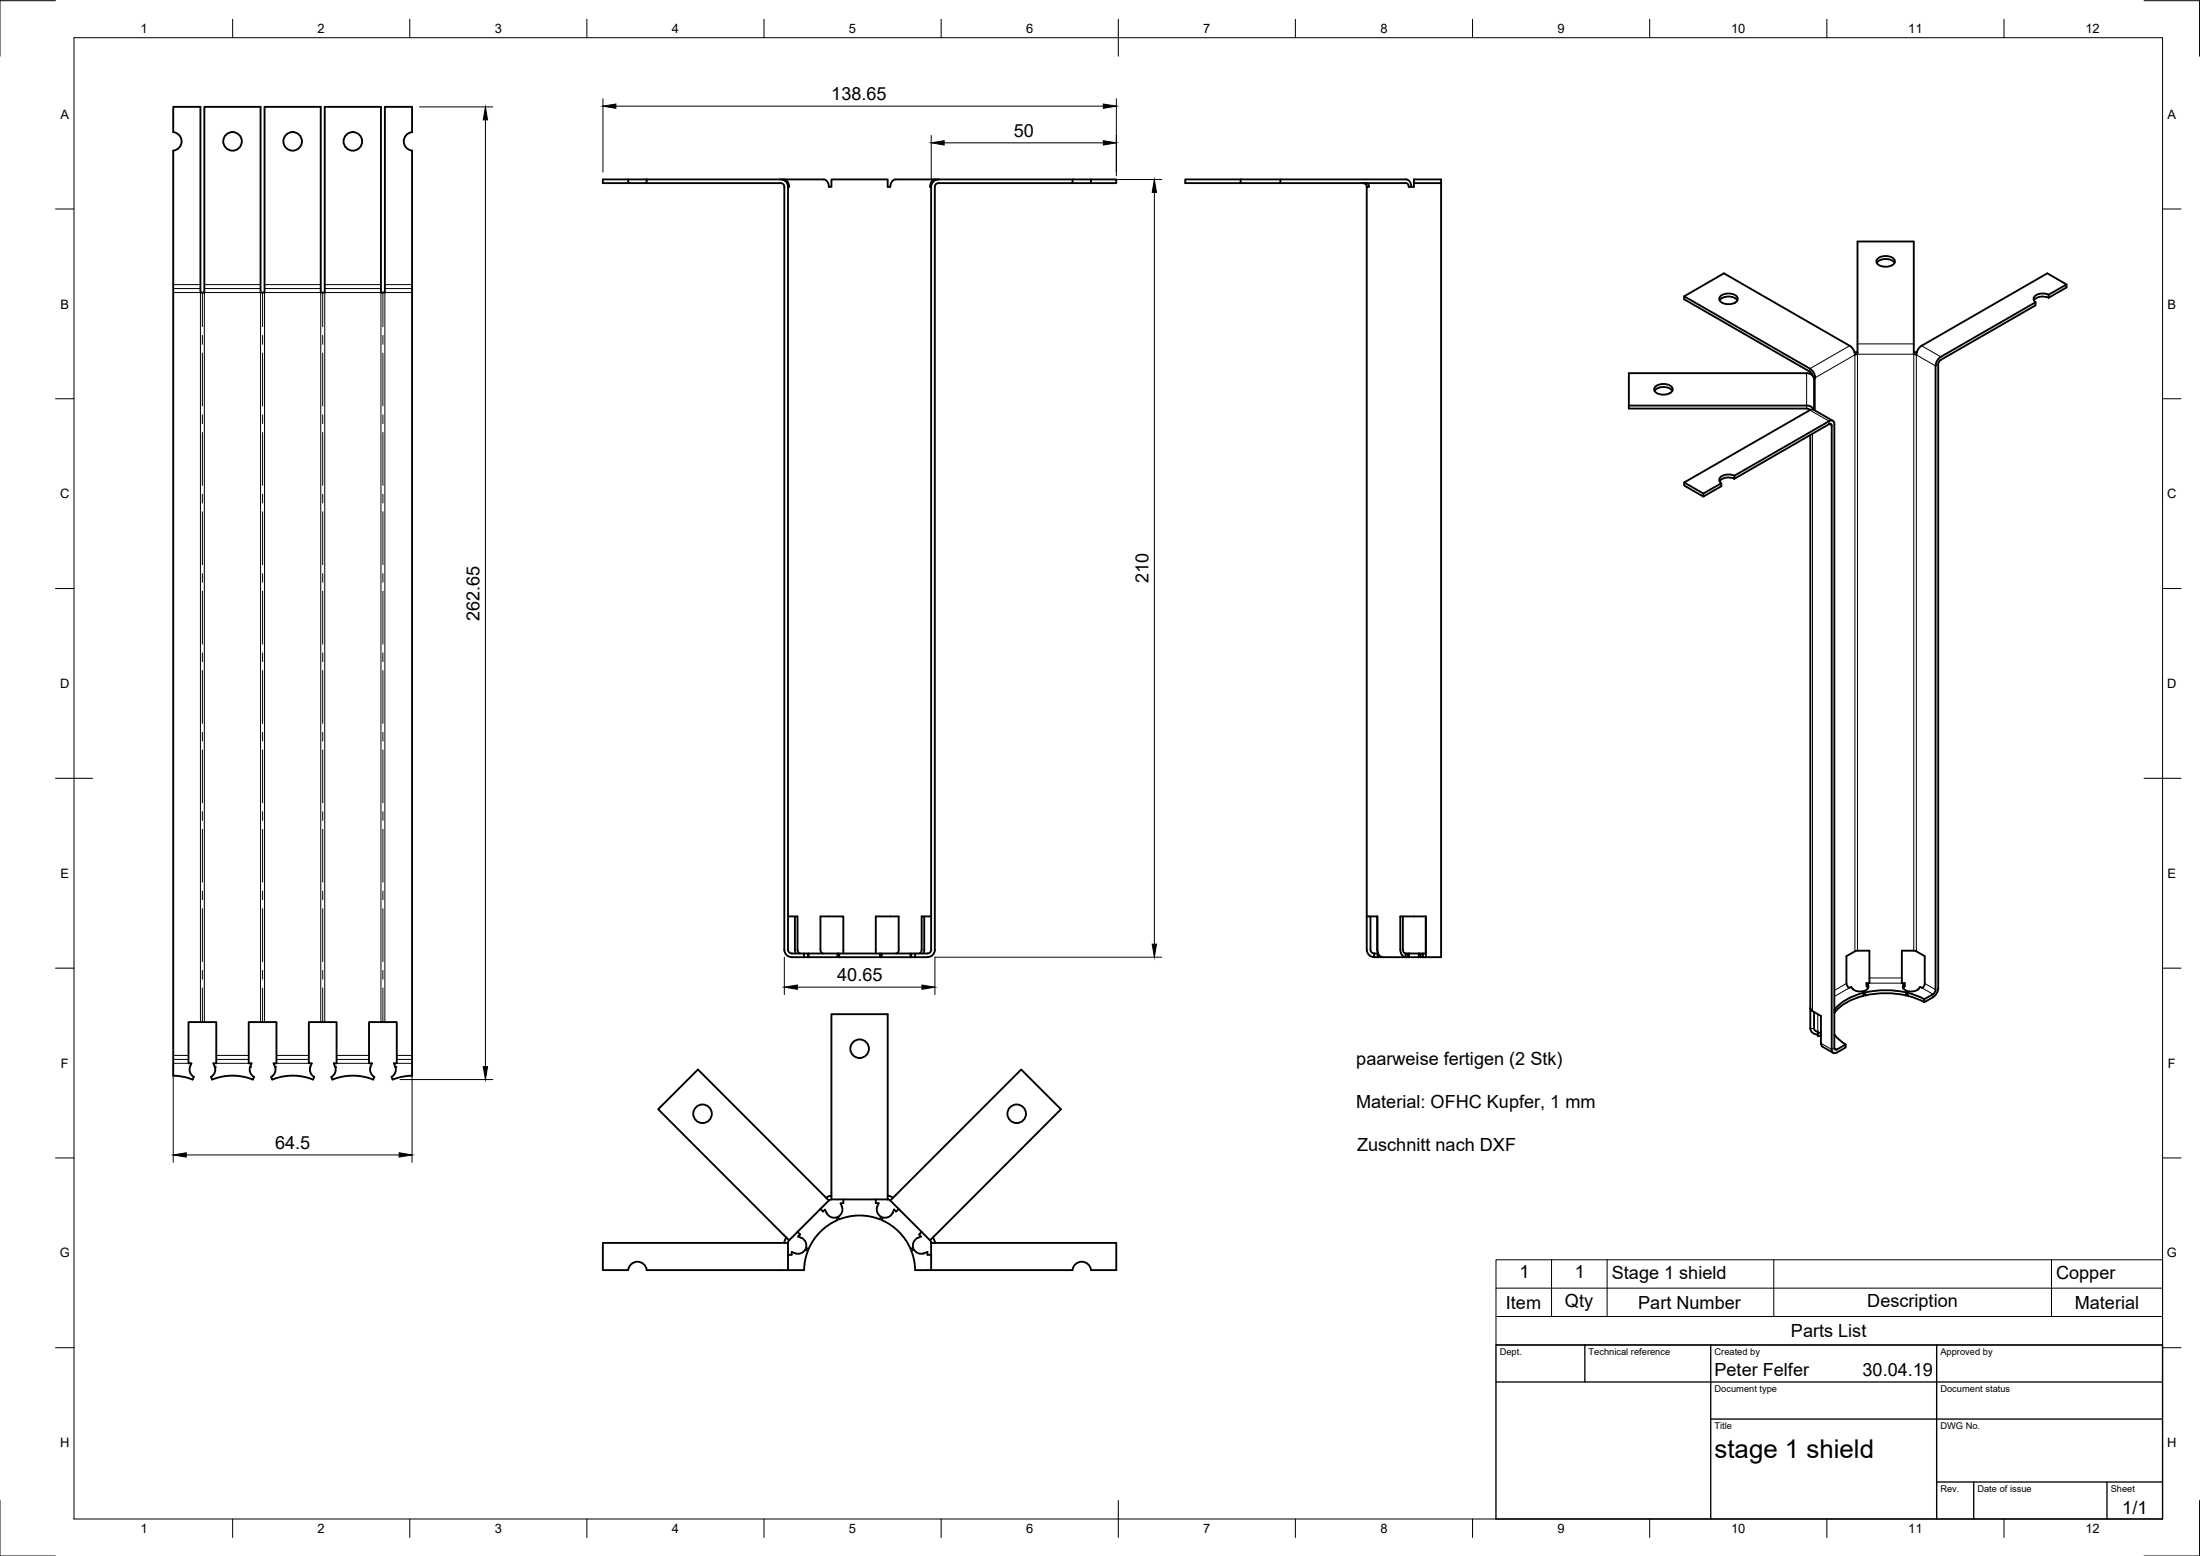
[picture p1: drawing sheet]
<svg xmlns="http://www.w3.org/2000/svg" width="594mm" height="420mm" viewBox="0 0 594 420" stroke-linecap="round" stroke-linejoin="round" font-family="sans-serif">
<!-- layer: Visible -->
<g fill="none" stroke="#000" stroke-width=".51">
<path d="M169.6 48.5h-6.8v.9h6.8M174.6 49.4h36.2a1.01 1.01 0 0 1 1 1.1M174.6 48.5h-5v.9h5v-.9h36.2M210.8 48.5h11.6M210.8 48.5a2 2 0 0 1 2 2M211.7 48.5a1.79 1.79 0 0 1 1.4 2h-.3M211.8 50.5v205.9a2 2 0 0 0 2 2M212.8 50.5v205.9a1.04 1.04 0 0 0 1 1.1h3.3v1h-3.3M222.4 48.5a1.79 1.79 0 0 1 1.4 2h.7v-2h15.2v2h.7l.1-.6a1.65 1.65 0 0 1 1.3-1.4h11.6M251.4 50.5l.1 205.9a1.01 1.01 0 0 1-1 1.1h-4.4v1M252.6 48.5a1.82 1.82 0 0 0-1.5 2h.3M253.4 48.5h36.2v.9h-36.2a1.01 1.01 0 0 0-1 1.1v206"/>
<path d="M253.4 48.5a2 2 0 0 0-2 2M289.6 48.5h5v.9h-5M294.6 48.5h6.8v.9h-6.8M335 49.4h44.7a.87 .87 0 0 1 .7 1.1h1.4v-1.1M335 48.5h-14.9v.9h14.9M335 48.5h10.7M335 48.5v.9M345.7 49.4v-.9h34a1.78 1.78 0 0 1 1.4 2M368.1 49.4a1.01 1.01 0 0 1 1 1.1M369 49.4a.87 .87 0 0 1 .7 1.1h-.6v197M381.8 48.5h7.3v.9h-7.3zM389.1 49.4v209.1h-4.9"/>
<path d="M464.6 80a3.4 3.4 0 0 1 4.6 .3 1.57 1.57 0 0 1-1.8 1.8h-.6a2.21 2.21 0 0 1-2.6-1.4zM506.8 71a3.3 3.3 0 0 1 4.8 0M507 69.9a3.4 3.4 0 0 1 4.6 .3 1.57 1.57 0 0 1-1.8 1.8h-.6a2.21 2.21 0 0 1-2.5-1.4zM553.2 79.6l4.8-2.8v.8l-4.8 2.8zM553.2 79.6a3.4 3.4 0 0 0-4 .7 1.02 1.02 0 0 0 .5 1.3M558 76.8l-5.1-3-34 19.6M454.8 80l33.9 19.5M464.4 81.1a3.3 3.3 0 0 1 4.8 0M488.7 99.5l1 1.1 .5 1.4M501.6 95.1l-.8 .1M516.8 95.1l.8 .1M518.9 93.4l-1 1-.4 1.4-.7-.2v-30.4h-15.2v30.5l-.7 .1-.4-1.4-1-1-34-19.6-10.7 6.2v.8l33.9 19.6"/>
<path d="M522.7 98.8v168.4M523.4 98.4l.2-.7 .5-.5 25.6-14.8v-.8l-25.6 14.7-1 1.1-.4 1.4M523.4 98.4v168.4l-.4 1.4-1 1.1M553.2 80.4a3.4 3.4 0 0 0-4 .7M439.8 109.5h48M446.8 105.5a3.3 3.3 0 0 1 4.8 0M447 104.4a3.4 3.4 0 0 1 4.6 .4 1.57 1.57 0 0 1-1.8 1.7l-.6 .1a2.21 2.21 0 0 1-2.5-1.5zM487.8 100.8h-48v9.5h48M487.9 110.3l.8 .4M487.9 109.5a2.04 2.04 0 0 1 1.9 1.1l-.5-.1-.5 .2M487.9 100.8a1.85 1.85 0 0 1 2 1.6M488.7 110.7l-33.9 19.6 5.2 3 4.8-2.8"/>
<path d="M488.7 100.3l.7 1.1M488.8 117.5v160.2M489.7 101.7l.5 .3M489.7 110.6l5.2 3M489.9 102.4v8.3M490.2 102l-.3 .4M493.9 113.7l-25.6 14.8v.8l25.6-14.8M493.9 114.5h.5l.2 .5v168.4a.86 .86 0 0 0 .4 .9 .86 .86 0 0 0 1-.1l2.4-1.3v-.9l-2.3 1.4-.3 .1-.4-.2-.1-168.7M493.9 113.7a.86 .86 0 0 1 1-.1 .86 .86 0 0 1 .4 .9M454.8 130.3v.8l5.2 3 4.8-2.8v-.8M460 133.3v.8M468.3 128.4a3.4 3.4 0 0 0-3.9 .8 1.02 1.02 0 0 0 .4 1.3"/>
<path d="M468.3 129.3a3.4 3.4 0 0 0-3.9 .7M212.8 247.5h2.5v9a.93 .93 0 0 0 .8 1M214.7 247.5v8.9l.2 1M217.1 257.5h1.1v1M218.2 257.5h7.9v1h-7.7M218.4 257.5v1h-1.3M222.3 257.5a.89 .89 0 0 1-.7-1v-9h6.1v10M226.6 257.5h-.3v1h11.6v-1h-.3v1M237.6 257.5h-11v1M242 257.5a.86 .86 0 0 0 .7-1v-9h-6.2v10M245.9 257.5h-7.8v1h8M246.1 257.5h-.2v1"/>
<path d="M247.1 257.5v1h-1M247.1 258.5h3.3M249.6 247.5v8.9l-.2 1M251.4 247.5h-2.5v9a.89 .89 0 0 1-.7 1M252.5 256.4a2 2 0 0 1-2 2M369.1 247.5h2.8v9M369.1 247.5v8.9a2 2 0 0 0 2 2M370.1 247.5v8.9a1.01 1.01 0 0 0 1 1.1M371.1 257.5v1h1.7M371.1 257.5h1M372 257.5v1M372.1 257.4l-.2-1 .1 .6a1.65 1.65 0 0 0 1.3 1.4"/>
<path d="M372.8 258.5h7.3M372.8 258.3v.2M378.8 247.5v9M378.8 256.4a.9 .9 0 0 0 .8 1.1M379.5 257.5h.6M379.5 257.5v1M380.5 257.5v1zM380.5 257.5h2.6M380.5 257.5h-.4v1h3v-1M383.1 257.5h.3v1h-.3M384.2 257.5h-.6v1h.6M384.2 257.5v1"/>
<path d="M385 247.5h-6.9l.1 9.5a1.65 1.65 0 0 0 1.4 1.4M385 247.5v10h-.8M385 247.5v11M517.5 256.9l2.2 1.3v7.4M517.5 256.9l-.7-.2h-3.2v8.8h.7M488.9 272.2l.3 .7 2.5 1.4 .1 8 3.2 2M488.9 277.7a1.85 1.85 0 0 0 2 1.7M489.9 273.3v4.4a.93 .93 0 0 0 1 .8v.5M491.7 278.8l-.8 .2v.8l.8-.2M495.3 279.5l1.4 1.3 1.7 1.2M495.3 272.6h.1M495.3 273.4h.1"/>
<path d="M495.4 272.6v.8M498.6 265.5l.2 .7 .5 .6M499.3 266.8l.6-.3a2.73 2.73 0 0 0 3 1.2l.3 .4v.8M500.3 267h.1M503.2 268.1a13.9 13.9 0 0 0-7.8 4.5M503.2 268.9a13.9 13.9 0 0 0-7.8 4.5M503.4 267.6l.3 .4M503.4 267.6v.8l.3 .4v-.8M503.7 268a25.4 25.4 0 0 1 11 0M503.7 268.8a25.4 25.4 0 0 1 11 0M504 265.5h.8v-8.8h-3.2l-.7 .2-2.3 1.3v7.4M504 265.5v.8l.4 .5"/>
<path d="M504 265.5l.4 .5M504.4 266v.8M504.4 266.8v.1M504.4 266a1.11 1.11 0 0 1-1 1.6M504.4 266h.1M513.9 266.8v.1M513.9 266a1.11 1.11 0 0 0 1.1 1.6M513.9 266l.4-.5v.8l-.4 .5M513.9 266v.8M514 266h.1M515 267.6v.8l-.3 .4v-.8zM515.2 268.1v.8"/>
<path d="M515.2 268.9l2.6 .9 1.8 .8M515.2 268.1l2.6 .9 1.8 .8M518.1 267l-1.1 .6-1.6 .1-.2 .4M518.1 267h.1M519.6 269.8v.8M519.8 265.5l-.5 1-.2 .3-.6-.3-.4 .5M522 269.3l-2.4 1.3M522 268.5l-2.4 1.3M522.7 267.2l-.2 .7-.5 .5M51.3 288.1l.4-1h-.8v-11.1h7.5v11.1h-.8l.4 1M51.3 288.1a2.25 2.25 0 0 0 1 2.7M52.3 290.8l-.3 .7-2-.6-3.2-.4v-249.8a2.5 2.5 0 0 0 2.2-2.5 2.5 2.5 0 0 0-2.2-2.5v-6.8h7.3v50.1h1.1v-50.1h15.2v50.1h1v-50.1h15.2v50.1h1.1v-50.1h15.2v50.1h1v-50.1h7.4v6.8a2.5 2.5 0 0 0-2.3 2.5 2.5 2.5 0 0 0 2.3 2.5v249.8l-3.2 .4-2.1 .6-.3-.7"/>
<path d="M57 290.8l.3 .7a14.8 14.8 0 0 1 11 0l.3-.7M58 288.1a2.25 2.25 0 0 1-1 2.7M67.5 288.1a2.25 2.25 0 0 0 1.1 2.7M67.5 288.1l.4-1h-.7v-11.1h7.5v11.1h-.8l.4 1M73.2 290.8l.3 .7a14.9 14.9 0 0 1 11 0l.3-.7M74.3 288.1a2.25 2.25 0 0 1-1.1 2.7M83.8 288.1l.4-1h-.8v-11.1h7.5v11.1h-.8l.4 1M83.8 288.1a2.25 2.25 0 0 0 1 2.7M89.5 290.8l.3 .7a14.8 14.8 0 0 1 11 0l.3-.7M90.5 288.1a2.25 2.25 0 0 1-1 2.7M100 288.1l.4-1h-.7v-11.1h7.4v11.1h-.7l.4 1M100 288.1a2.25 2.25 0 0 0 1.1 2.7"/>
<path d="M106.8 288.1a2.25 2.25 0 0 1-1.1 2.7M275.8 288.8l10.7 10.7-35.4 35.4-10.7-10.7zM212.4 334.2l-.5 .6-.1 .8M212.8 335.6h-50v7.4h6.8a2.51 2.51 0 0 1 2.5-2.3 2.51 2.51 0 0 1 2.5 2.3M212.8 335.6v7.4M213.1 334.9l-.3 .7M214.8 338.4a2.23 2.23 0 0 0 2.6-1l.8 .3-.7 2.2-.4 3.1h-4.3M214.8 338.5l-1-.4v.7h-1M214.8 338.4v.1M215.3 332.6l.8 .7-.6 .6 1 .4M216.5 334.3a2.25 2.25 0 0 1 1.2 2.6l.7 .3M216.5 334.3h.1"/>
<path d="M221.6 326.5l.6 .7 .6-.6 .4 1M223.2 327.6h.1M223.2 327.6a2.25 2.25 0 0 0 2.7 1.1M223.8 324.2l-35.3-35.4-10.8 10.7 35.4 35.4M223.8 324.2l-10.7 10.7M224.5 323.9v-50h15.2v50M224.5 323.9h15.2M224.5 322.9l-.7 .1-.7 .5M224.5 323.9l-.7 .3M225.8 328.7l.4 .7a15 15 0 0 0-7.8 7.8M227.4 325.8h.1M227.4 325.8a2.25 2.25 0 0 1-1.1 2.7"/>
<path d="M227.7 323.9v1h-.8l.5 .9M236.5 323.9v1h.8l-.4 .9M236.9 325.8a2.25 2.25 0 0 0 1 2.7l-.3 .7a15 15 0 0 0-11 .1l-.3-.8M236.9 325.8h.1M239.7 323.9l.7 .3M239.7 322.9l.8 .1 .6 .5M241 327.6a2.25 2.25 0 0 1-2.6 1.1l-.3 .7a15 15 0 0 1 7.8 7.8M241 327.6h.1M242.7 326.5l-.7 .7-.6-.6-.4 1M246.6 337l-.7 .2M247.8 334.3h.1M247.8 334.3a2.25 2.25 0 0 0-1.2 2.6"/>
<path d="M248.9 332.6l-.7 .7 .5 .6-.9 .4M249.5 338.5l.9-.4v.7h1M249.5 338.4v.1M249.5 338.4a2.27 2.27 0 0 1-2.7-1l-.7 .3 .7 2.2 .3 3.1h4.3M251.2 334.9l.3 .7M251.4 335.6h50v7.4h-6.8a2.5 2.5 0 0 0-2.5-2.3 2.5 2.5 0 0 0-2.5 2.3h-38.2M251.4 335.6v7.4M251.9 334.2l.4 .6 .2 .8M174.6 343h38.2"/>
<circle cx="62.8" cy="38.2" r="2.51"/>
<circle cx="79" cy="38.2" r="2.51"/>
<circle cx="95.3" cy="38.2" r="2.51"/>
<circle cx="232.1" cy="283.2" r="2.51"/>
<circle cx="189.7" cy="300.7" r="2.51"/>
<circle cx="274.5" cy="300.7" r="2.51"/>
</g>
<!-- layer: Visible Narrow -->
<g fill="none" stroke="#000" stroke-width=".27">
<path d="M46.8 79h7.3v197M46.8 76.9h7.3M55.2 76.9h15.2M71.4 76.9h15.2M87.7 76.9h15.2M103.9 76.9h7.4M111.3 79h-7.4v197M499.5 93.4l-10.8 6.1v.9M501.6 92.9h15.2M518.9 93.4l5.2 3M523.4 98.4l-.7 .4-5.2-3v161.1M487.8 100.8v9.5"/>
<path d="M488.7 110.7l5.2 3v.8l.7 .5M489.4 117.1v155.9M490.2 110.9v-8.9l10.7-6.2v161.1M501.6 256.7v-161h15.2v161M55.2 276v-197h15.2v197M71.4 276v-197h15.2v197M87.7 276v-197h15.2v197M488.8 277.7h1.1M490.9 273.9v4.7M498.6 265.6l-3.3 1.8M499.3 266.8l-4 2.3M504.8 264.1h8.8"/>
<path d="M504.8 265.5h8.8M519 266.8l3 1.7v.8M519.7 265.6l3 1.6M46.8 287.1h4.1M46.8 285h4.1M58.4 287.1h8.8M58.4 285h8.8M74.7 287.1h8.7M74.7 285h8.7M90.9 287.1h8.8M90.9 285h8.8M107.1 287.1h4.2"/>
<path d="M107.1 285h4.2M491.7 281.7l2.9 1.7 .7-.4 .7 .4"/>
</g>
<!-- layer: Visible -->
<g fill="#000">
<circle cx="58" cy="288.1" r=".25"/>
<circle cx="67.5" cy="288.1" r=".25"/>
<circle cx="74.3" cy="288.1" r=".25"/>
<circle cx="90.5" cy="288.1" r=".25"/>
<circle cx="106.8" cy="288.1" r=".25"/>
</g>
<!-- layer: Bend Center -->
<g fill="none" stroke="#000" stroke-width=".27">
<path d="M46.8 77.9h7.3M54.7 79v9.2M55.2 77.9h15.2M70.9 79v9.2M71.4 77.9h15.2M87.1 79v9.2M87.7 77.9h15.2M103.4 79v9.2M103.9 77.9h7.4M54.7 90.6v2.4M54.7 95.3v14.3M70.9 90.6v2.4"/>
<path d="M70.9 95.3v14.3M87.1 90.6v2.4M87.1 95.3v14.3M103.4 90.6v2.4M103.4 95.3v14.3M54.7 112v2.4M54.7 116.8v14.3M70.9 112v2.4M70.9 116.8v14.3M87.1 112v2.4M87.1 116.8v14.3M103.4 112v2.4"/>
<path d="M103.4 116.8v14.3M54.7 133.4v2.4M54.7 138.2v14.3M70.9 133.4v2.4M70.9 138.2v14.3M87.1 133.4v2.4M87.1 138.2v14.3M103.4 133.4v2.4M103.4 138.2v14.3M54.7 154.9v2.3M54.7 159.6v14.3M70.9 154.9v2.3"/>
<path d="M70.9 159.6v14.3M87.1 154.9v2.3M87.1 159.6v14.3M103.4 154.9v2.3M103.4 159.6v14.3M54.7 176.3v2.4M70.9 176.3v2.4M87.1 176.3v2.4M103.4 176.3v2.4M54.7 181.1v14.2M54.7 197.7v2.4M70.9 181.1v14.2"/>
<path d="M70.9 197.7v2.4M87.1 181.1v14.2M87.1 197.7v2.4M103.4 181.1v14.2M103.4 197.7v2.4M54.7 202.5v14.3M54.7 219.2v2.4M70.9 202.5v14.3M70.9 219.2v2.4M87.1 202.5v14.3M87.1 219.2v2.4M103.4 202.5v14.3"/>
<path d="M103.4 219.2v2.4M54.7 223.9v14.3M70.9 223.9v14.3M87.1 223.9v14.3M103.4 223.9v14.3M54.7 240.6v2.4M54.7 245.4v14.3M70.9 240.6v2.4M70.9 245.4v14.3M87.1 240.6v2.4M87.1 245.4v14.3M103.4 240.6v2.4"/>
<path d="M103.4 245.4v14.3M54.7 262v2.4M54.7 266.8v9.2M70.9 262v2.4M70.9 266.8v9.2M87.1 262v2.4M87.1 266.8v9.2M103.4 262v2.4M103.4 266.8v9.2M46.8 286.1h4.1M58.4 286.1h8.8M74.7 286.1h8.7"/>
<path d="M90.9 286.1h8.8M107.1 286.1h4.2"/>
</g>
<!-- layer: Border -->
<g fill="none" stroke="#000" stroke-width=".27">
<path d="M15 .2h-15v15M20 10.2h564v400h-564zM62.8 5.2v5M110.7 5.2v5M158.5 5.2v5M206.3 5.2v5M254.1 5.2v5M302 5.2v10M349.8 5.2v5M397.6 5.2v5M445.5 5.2v5M493.3 5.2v5"/>
<path d="M541.1 5.2v5M579 .2h15v15M15 56.4h5M584 56.4h5M15 107.7h5M584 107.7h5M15 158.9h5M584 158.9h5M15 210.2h10M579 210.2h10M15 261.4h5M584 261.4h5"/>
<path d="M15 312.7h5M584 312.7h5M15 363.9h5M584 363.9h5M0 405.2v15h15M62.8 410.2v5M110.7 410.2v5M158.5 410.2v5M206.3 410.2v5M254.1 410.2v5M302 405.2v10M349.8 410.2v5"/>
<path d="M397.6 410.2v5M445.5 410.2v5M493.3 410.2v5M541.1 410.2v5M594 405.2v15h-15"/>
</g>
<!-- layer: TitleBlock -->
<path d="M404 363.2h180v47h-180zM404 373.2h180M428 363.2v10M462 363.2v47M523 363.2v47M462 383.2h122M523 400.2h61M533 400.2v10M569 400.2v10" fill="none" stroke="#000" stroke-width=".36"/>
<!-- layer: Parts Lists -->
<path d="M404 340.2h180v23h-180zM404 355.5h180M404 347.8h180M419 340.2v15.3M434 340.2v15.3M479 340.2v15.3M554 340.2v15.3" fill="none" stroke="#000" stroke-width=".27"/>
<!-- layer: FD_Dimensions -->
<g fill="none" stroke="#000" stroke-width=".27">
<path d="M113.3 28.9h19.8M131.1 32.4v255.6M162.8 26.7v19.8M166.3 28.7h131.6M251.5 36.6v11.9M255 38.6h42.9M301.5 26.7v20.8M291.6 48.5h22.1M311.7 52v203M211.8 258.5v10.1M313.7 258.5h-61.2v10.1M215.3 266.6h33.7"/>
<path d="M46.8 287v26.9M108 291.5h25.1M111.3 289.1v24.8M50.3 311.9h57.5"/>
</g>
<path d="M131.1 28.9l.6 3.5h-1.2zM162.8 28.7l3.5-.6v1.2zM251.5 38.6l3.5-.6v1.2zM297.9 38l3.6 .6-3.6 .6zM297.9 28.1l3.6 .6-3.6 .6zM311.7 48.5l.6 3.5h-1.2zM311.1 255h1.2l-.6 3.5zM211.8 266.6l3.5-.6v1.1zM249 266l3.5 .6-3.5 .5zM130.5 288h1.2l-.6 3.5zM46.8 311.9l3.5-.6v1.1zM107.8 311.3l3.5 .6-3.5 .5z" fill="#000" stroke="#000" stroke-width=".27"/>
<text font-size="7" x="463" y="393.7">stage 1 shield</text>
<g font-size="4.9">
<text x="224.5" y="27.1">138.65</text>
<text x="273.7" y="37">50</text>
<text x="310.2" y="157.5" transform="rotate(-90 310.2 157.5)">210</text>
<text x="129.5" y="167.6" transform="rotate(-90 129.5 167.6)">262.65</text>
<text x="226.1" y="265">40.65</text>
<text x="366.2" y="287.5">paarweise fertigen (2 Stk)</text>
<text x="366.2" y="299.2">Material: OFHC Kupfer, 1 mm</text>
<text x="74.3" y="310.3">64.5</text>
<text x="366.5" y="310.9">Zuschnitt nach DXF</text>
<text x="410.3" y="345.2">1</text>
<text x="425.3" y="345.2">1</text>
<text x="435.3" y="345.2">Stage 1 shield</text>
<text x="555.2" y="345.2">Copper</text>
<text x="406.7" y="353.4">Item</text>
<text x="422.6" y="352.9">Qty</text>
<text x="442.4" y="353.4">Part Number</text>
<text x="504.2" y="352.9">Description</text>
<text x="560.3" y="353.4">Material</text>
<text x="483.6" y="361.1">Parts List</text>
<text x="463" y="371.7">Peter Felfer</text>
<text x="503" y="371.7">30.04.19</text>
<text x="573.1" y="408.8">1/1</text>
</g>
<g font-size="3.5">
<text x="37.9" y="8.9">1</text>
<text x="85.8" y="8.9">2</text>
<text x="133.6" y="8.9">3</text>
<text x="181.4" y="8.9">4</text>
<text x="229.3" y="8.9">5</text>
<text x="277.1" y="8.9">6</text>
<text x="324.9" y="8.9">7</text>
<text x="372.7" y="8.9">8</text>
<text x="420.6" y="8.9">9</text>
<text x="467.4" y="8.9">10</text>
<text x="515.3" y="8.9">11</text>
<text x="563.1" y="8.9">12</text>
<text x="16.3" y="32">A</text>
<text x="585.3" y="32">A</text>
<text x="16.3" y="83.3">B</text>
<text x="585.3" y="83.3">B</text>
<text x="16.2" y="134.6">C</text>
<text x="585.2" y="134.6">C</text>
<text x="16.2" y="185.8">D</text>
<text x="585.2" y="185.8">D</text>
<text x="16.3" y="237">E</text>
<text x="585.3" y="237">E</text>
<text x="16.4" y="288.3">F</text>
<text x="585.4" y="288.3">F</text>
<text x="16.1" y="339.6">G</text>
<text x="585.1" y="339.6">G</text>
<text x="16.2" y="390.8">H</text>
<text x="585.2" y="390.8">H</text>
<text x="37.9" y="413.9">1</text>
<text x="85.8" y="413.9">2</text>
<text x="133.6" y="413.9">3</text>
<text x="181.4" y="413.9">4</text>
<text x="229.3" y="413.9">5</text>
<text x="277.1" y="413.9">6</text>
<text x="324.9" y="413.9">7</text>
<text x="372.7" y="413.9">8</text>
<text x="420.6" y="413.9">9</text>
<text x="467.4" y="413.9">10</text>
<text x="515.3" y="413.9">11</text>
<text x="563.1" y="413.9">12</text>
</g>
<g font-size="2.5">
<text x="405" y="366">Dept.</text>
<text x="429" y="366">Technical reference</text>
<text x="463" y="366">Created by</text>
<text x="524" y="366">Approved by</text>
<text x="463" y="376">Document type</text>
<text x="524" y="376">Document status</text>
<text x="463" y="386">Title</text>
<text x="524" y="386">DWG No.</text>
<text x="524" y="403">Rev.</text>
<text x="534" y="403">Date of issue</text>
<text x="570" y="403">Sheet</text>
</g>
</svg>
